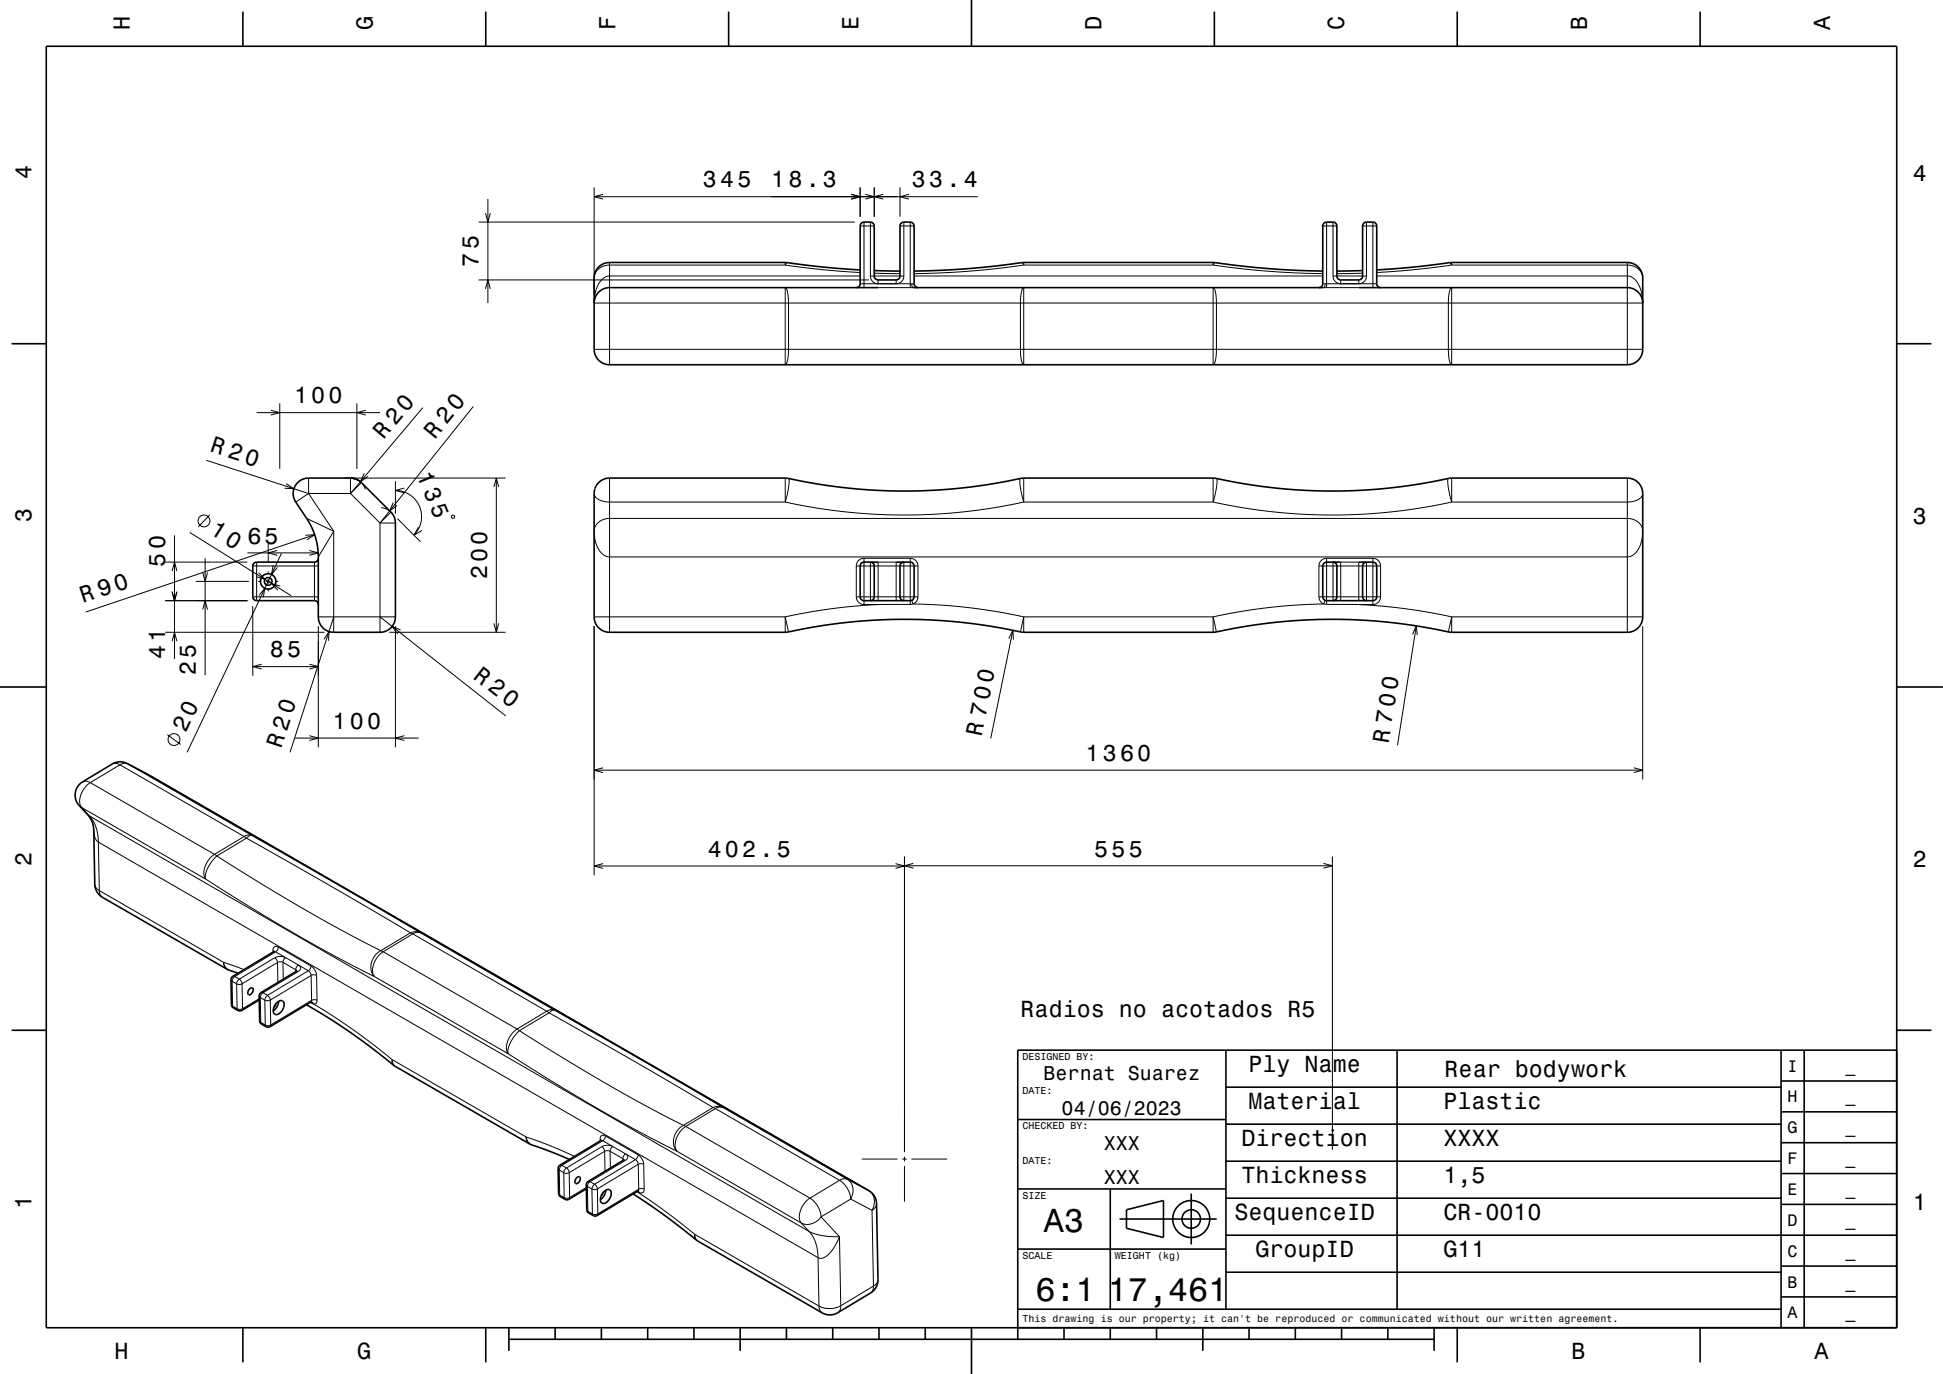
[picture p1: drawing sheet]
<svg xmlns="http://www.w3.org/2000/svg" width="420mm" height="297mm" viewBox="0 0 420 297" stroke-linecap="round" stroke-linejoin="round" font-family="sans-serif">
<g fill="none" stroke="#000" stroke-width=".22">
<path d="M103.5 48h81.3M104.9 46.1l.6 1.9 .5-1.9M105.5 43v22.5M128.4 40.5v23M128.4 42.5h83M130.4 42l-2 .5 2 .5M131.8 56.7v22.1M169.7 57.3l8.4 1 7.8 .6M169.7 57.3h-37.9a3.1 3.1 0 0 0-3.4 2.8M169.7 56.7v.6M170.2 56.8l-.5 .5M184 42l1.9 .5-1.9 .5"/>
<path d="M185.9 40.5v6.3M185.9 59.7h-54.1a3.7 3.7 0 0 0-3 3.2l-.4 2.6h226.7a6.2 6.2 0 0 0-2.5-5.7l-.8-.1h-54.2M185.9 48.8h3.1M186.8 48v14.2M187 42l2 .5-2 .5M188.1 59.7a1.67 1.67 0 0 0 1.7 1.6v-.8M188.1 48v11.7M188.1 59.7h7.3M189 59l5.5 .2M189 40.5v6.3M190.9 42l-1.9 .5 1.9 .5M194.5 40.5v6.3"/>
<path d="M194.5 48.8h3.1M195.4 59.7a1.67 1.67 0 0 1-1.7 1.6v-.8M195.4 48v11.7M196.5 42l-2 .5 2 .5M196.8 48v14.2M197.6 59.7h88.3M220.8 56.8l.5 .5M221.3 57.3l-11.2 1.3-12.5 .6M221.3 56.7v.6M221.3 57.3h40.9M262.2 57.3l11.9 1.3 11.8 .6M262.2 56.7v.6"/>
<path d="M262.7 56.8l-.5 .5M285.9 48.8h3.1M286.8 48v14.2M288.1 59.7a1.67 1.67 0 0 0 1.7 1.6v-.8M288.1 48v11.7M288.1 59.7h7.3M294.5 48.8h3.1M294.5 59l-5.5 .2M295.4 59.7a1.67 1.67 0 0 1-1.7 1.6v-.8M295.4 48v11.7M296.8 48v14.2M313.3 56.8l.5 .5"/>
<path d="M313.8 57.3l-8 1-8.2 .6M313.8 57.3h38a3.1 3.1 0 0 1 3.3 2.8M313.8 56.7v.6M351.8 56.7v22.1M103.5 60.5h84.3M104.9 62.4l.6-1.9 .5 1.9M128.4 75.5h226.7M169.7 62.2a4.1 4.1 0 0 1 .7 3.1v10.4a4.1 4.1 0 0 1-.7 3.1zM185.9 61.3h11.2M189.8 62.2h7M197.1 61.3l.1 .7 .2 .2h-.6M197.1 61.3h.5"/>
<path d="M221.1 62.3l.2-.1v16.6a4.1 4.1 0 0 1-.7-3v-10.5a6.3 6.3 0 0 1 .5-3zM262.2 62.2a4.1 4.1 0 0 1 .7 3.1v10.4a4.1 4.1 0 0 1-.7 3.1zM285.9 61.3h11.7M286.5 61.3l-.1 .6-.3 .3h.7M293.7 62.2h-6.9M313.6 62.3l.2-.1v16.6a4.1 4.1 0 0 1-.7-3v-10.5a6.4 6.4 0 0 1 .5-3zM44.6 99.5l22.1 7.2M55.5 89.2h26.6M58.5 88.7l2 .5-2 .5M60.5 87.2v14.1M77.1 87.2v14.1M79.1 88.7l-2 .5 2 .5"/>
<path d="M91.4 88.1l-15.6 18.6M102.3 87.9l-20.2 25.2M37.7 115.7v26.8M41 115.1l21.9 13.7M45.3 111.3l-2.4 2.6M53.5 119.5h15.3M58 117.5v4M59.9 119l-1.9 .5 1.9 .5M60.8 119.7l-20.4 42.9M61.9 104.6l1.6 1-2-.1M66 115.7l2-.1-1.6 1.1M66.3 112.1l5.8 2.7"/>
<path d="M66.7 106.7h9.1M66.7 106.7l5.4 8.1M66.7 103.3v3.4M66.7 106.7l-2.8 1.8M66.9 119l1.9 .5-1.9 .5M68 115.6l-49.5 16.7M72.1 114.8v21.9M72.1 114.8l-3.3 5.6M74.4 103.3h34.9M75.8 106.7l6.3 6.4M75.8 103.3v3.4M77.5 103.8l.9 .9 .6 1.1"/>
<path d="M78 104.2l.1 .1M78.1 104.3l-2.3 2.4M78.8 102.3l-.9 1.8 1.6-1.1M82.1 113.1v23.6M82.1 113.1h3.4M82.4 109.7l1 .3 .8 .5M84.5 110.7l-2.4 2.4M85 108.6l-.8 1.9 1.6-1.2M85.5 106a5.7 5.7 0 0 1 5.2 3.5 5.7 5.7 0 0 1-1.2 6.2M85.5 104v7.1M85.9 112.1l5 5M87.4 105.5l-1.9 .5 1.9 .5"/>
<path d="M90.5 113.9l-1 1.8 1.7-1M97.7 111.4l.5 .1v.5l-.5-.1zM106.8 105.3l.5-2 .5 2M107.3 103.3v33.4M128.4 106.7a2.81 2.81 0 0 0 3.1 1.8h38.2M129.2 113.1l1.1-.8 1.5-.2h220a3.1 3.1 0 0 1 3.2 4.2 4.3 4.3 0 0 1-3.1 4.1h-220.1a3.8 3.8 0 0 1-3.1-3.6 3.7 3.7 0 0 1 .5-3.7zM131.8 103.3v33.4M169.7 108.5l6.7 1.3 6.2 .8 6.9 .6 5.5 .1 6.3-.1 7-.6 6.2-.8 6.8-1.3M169.7 103.3v5.2M170.4 103.4a10.4 10.4 0 0 1-.7 5.1M220.6 103.4a10.7 10.7 0 0 0 .7 5.1M221.3 103.3v5.2"/>
<path d="M221.3 108.5h40.9M262.2 108.5l6.7 1.3 6.2 .8 6.9 .6 5.5 .1 6.3-.1 7-.6 6.1-.8 6.9-1.3M262.2 103.3v5.2M262.9 103.4a10.4 10.4 0 0 1-.7 5.1M313.1 103.4a10.6 10.6 0 0 0 .7 5.1M313.8 103.3v5.2M351.8 103.3v33.4M355.1 106.7a2.81 2.81 0 0 1-3.1 1.8h-38.2M35.7 136.7h34.4M35.7 129.8h17.8M35.7 121.5h17.8M37.2 123.4l.5-1.9 .5 1.9"/>
<path d="M37.2 127.9l.5 1.9 .5-1.9M37.2 138.6l.5-1.9 .5 1.9M42.3 125.7h11.5M43.8 123.7l.5 2 .6-2M43.8 131.8l.5-2 .6 2M44.3 120.7v25.2M54.6 131v15.1M54.6 129h14.2M54.6 122.3h14.2M55.5 121.5v8.3M55.8 125.7h.7M55.9 123.8l1.4 1.4-1.9-.5"/>
<path d="M56 128.7l1.3-1.5-.4 1.9M57.5 125.7h1M58 123.5v.7M58 125.2v1M58 127.2v.6M59 122.2l-.3 2 1.3-1.6M59.5 125.7h.6M60.6 126.7l-1.9-.6 1.3 1.5M68 121.5h.1M68 121.5v8.3M68.8 133.3h16.7v.3M68.8 135.3v26.2"/>
<path d="M70 138.2l1.1-1.7-.1 2M72.1 133.3l-9.4 29.3M82.1 133.3l27.2 21.4M84.1 136.7h25.2M85.5 135.3v26.2M86.6 136.2l-1.8-.8 1.2 1.6M106.8 134.7l.5 2 .5-2M128.4 135.3v53.9M128.4 133.3h41.3M169.7 133.3l.7 3.3M169.7 133.3v3.4M185.1 129a1.67 1.67 0 0 0 1.7 1.7"/>
<path d="M185.1 129h13.3M185.1 122.3h13.3M185.1 122.3v6.7M186.8 120.7a1.67 1.67 0 0 0-1.7 1.6M186.8 130.7h3M186.8 120.7h10M186.8 120.7v10M188.1 121.5v8.3M189.8 129.8h.1M189.8 129.8v-8.3h3.9v8.3M189.8 130.7l-5 .3-5.2 .6-9.9 1.7M195.4 121.5v8.3"/>
<path d="M196.8 120.7a1.67 1.67 0 0 1 1.6 1.6M196.8 130.6l-7 .1M196.8 120.7v9.9M197.1 129.8l.3 .8M197.4 130.6l6.1 .2 6.2 .6 6 .8 5.6 1.1M197.4 130.6h-.6M198.4 129a1.67 1.67 0 0 1-1 1.6M198.4 122.3v6.7M218.1 138l.8-1.8 .2 2M218.9 136.2l-4.7 23.4M221.3 133.3h40.9M221.3 133.3v3.4"/>
<path d="M221.3 133.3l-.7 3.3M262.2 133.3l.7 3.3M262.2 133.3v3.4M285.1 129a1.66 1.66 0 0 0 1 1.6M285.1 129h13.3M285.1 122.3h13.3M285.1 122.3v6.7M286.1 130.6h.7M286.1 130.6l-6 .2-6.2 .6-5.7 .8-6 1.1M286.5 129.8l-.4 .8M286.8 120.7a1.67 1.67 0 0 0-1.7 1.6M286.8 130.6l6.9 .1"/>
<path d="M286.8 120.7v9.9M286.8 120.7h10M288.1 121.5v8.3M289.8 129.8v-8.3h3.9v8.3M293.7 130.7l5.3 .3 4.9 .6 9.9 1.7M293.7 130.7h3.1M295.4 121.5v8.3M296.8 120.7a1.67 1.67 0 0 1 1.6 1.6M296.8 120.7v10M298.4 129a1.67 1.67 0 0 1-1.6 1.7M298.4 122.3v6.7M305.3 137.1l.8-1.8 .3 2"/>
<path d="M306.1 135.3l-4 25.8M313.8 133.3h41.3M313.8 133.3l-.7 3.3M313.8 133.3v3.4M355.1 135.3v33.2M36.2 158.8l2.8 2.1M54.6 144.1h14.2M56.6 143.6l-2 .5 2 .5M63.8 159.5h26.7M66.9 159l1.9 .5-1.9 .6M66.9 143.6l1.9 .5-1.9 .5M87.4 159l-1.9 .5 1.9 .6"/>
<path d="M17.1 174.1l.5 .4M17.6 174.5l26.9 15.5M17.6 174.5l1.8 1.9M17.8 169l.9-.1 .8 .3M18.9 176.1l.5 .3M19.4 176.4l.7 1 .6 1.3 .4 1.6 .2 1.7M19.4 176.4l155.5 89.8M19.5 169.2a4.6 4.6 0 0 0-2 5.1l.1 .2M19.5 169.2l26.9 15.5M20.3 179.4a3 3 0 0 0 1 2.6M24.2 165.2l.9-.2 .8 .3M25.9 165.3l-6.4 3.9"/>
<path d="M25.9 165.3l26.9 15.5M27.5 165.1h.1M27.6 165.1l-.7-.1-1 .3M27.6 165.1l4.6 2.4M27.6 165.1l26.8 15.5M32.1 167.5h.1M32.2 167.5l155.6 89.8M32.2 167.5v.1M128.4 166.5h226.7M130.4 166l-2 .5 2 .5M353.2 166l1.9 .5-1.9 .5M20.5 191.1l.2 .8 .8 .6"/>
<path d="M21.3 182l155.5 89.9M21.3 182l.2 10.5M21.5 192.5l.1 .9 .6 .6M21.5 192.5l26.8 15.5M44.5 190l10.1 6.4 9.5 5.7 8.3 4.6 8.5 4.4M46.4 184.7a4.6 4.6 0 0 0-2.1 5.1l.2 .2M46.4 184.7l.5 .3M46.9 185l9.6 6 9.6 5.8 9 5 7.2 3.7M46.9 185a6.7 6.7 0 0 0-2.5 4.9l.1 .1M52.8 180.8l.5 .4M52.8 180.8l-6.4 3.9M53.3 181.2l20 11.3 15.4 9.1"/>
<path d="M53.3 181.2l-6.4 3.8M54.4 180.6l36.5 21.1M54.4 180.6l-.7-.1-.9 .3M54.4 180.6h-.4l-.7 .6M128.4 187.2h67.1M130.4 186.7l-2 .5 2 .5M193.6 186.7l1.9 .5-1.9 .5M195.5 185.1v63.9M195.5 187.1h92.5M197.4 186.6l-1.9 .5 1.9 .6M286.1 186.6l1.9 .5-1.9 .6M288 185.1v63.4"/>
<path d="M48.3 208l4.4 1.6M48.3 208l.5 1.1 .8 .6M48.3 208l.2 .9 .5 .6M49.9 211.8l.3 .3M50 217.1l.3 .4M50.2 212.1l.9 .6M50.2 212.1l.1 5.4M50.3 217.5l.1 .4M50.3 217.5l1 .6M50.3 211l.4 .1M50.7 211.1l-.4 .5-.1 .5M50.7 211.1l1 .5"/>
<path d="M51.1 212.7l.2 5.4M51.3 218.1l.1 .3M51.7 211.6l-.4 .6-.2 .5M51.7 211.6l.4 .4 .2 .7M52.3 212.7l-.5 .1-.7-.1M52.3 212.7l.1 5.3M52.4 218l-.1 .4M52.4 218l-.5 .2-.6-.1M56 215.3l.3 .3M56 215.9l-3.6 2.1M56.3 215.6l.9 .6M56.3 215.6l.1 5.4"/>
<path d="M56.4 214.6h.4M56.8 214.6l-.4 .5-.1 .5M56.8 214.6l1 .6M57.2 216.2l.1 5.4M57.8 215.2l.4 .3 .2 .7M57.8 215.2l-.4 .5-.2 .5M58.4 216.2l-.5 .1-.7-.1M58.4 216.2l.1 5.4M59 205.4l.2 .3M59 205.4v.4M59.2 205.7l.4 .1M59.4 207h.1a2.56 2.56 0 0 1 2.2 0l-.4 .5-.1 .5"/>
<path d="M59.4 207l.4 .4 .2 .6M59.4 207l-7.7 4.6M59.6 205.8l7.1 4M59.6 205.8l-8.9 5.3M60 208l-7.7 4.7M60 208l.1 4.4M60.2 204.7a.7 .7 0 0 0-.9-.1 .7 .7 0 0 0-.3 .8M60.2 204.7l-.2 .5-.4 .6M60.2 204.7l7 4.1M61.2 208l-.7-.1-.5 .1M61.2 208l2.7 1.6M61.2 208v3.7"/>
<path d="M63.9 209.6l.1-.5a.49 .49 0 0 1 .6-.4 .49 .49 0 0 1 .4 .6l-.5 .7M63.9 209.6l.3 .3M63.9 209.6v.4M64.1 209.9l.4 .1M64.5 210l-7.7 4.6M66.7 209.8l.3 .4 .3 .6M66.7 209.8l-8.9 5.4M67.1 216.7l.3 .2M67.2 208.8l.1 .1a2.68 2.68 0 0 1 1.1 1.9M67.2 208.8l-.1 .5-.4 .5M67.3 210.8l.1 5.4M67.3 210.8l-8.9 5.4"/>
<path d="M67.3 216.6l.1 .3M67.3 216.6l.5 .4M67.4 216.2l-.2 .4M67.4 216.2l-8.9 5.4M67.4 216.9l.4 .1M67.8 217l8.4 5.5 8.6 6.6M68.4 210.8l-.6-.1-.5 .1M68.4 210.8l.1 5.4M68.5 216.2a.67 .67 0 0 1-.7 .8M68.5 216.2l-.6-.1-.5 .1M80.9 211.1l29 16.7M82.3 205.5a3.8 3.8 0 0 0-1.4 5.6"/>
<path d="M82.3 205.5l.5 .2M82.8 205.7a4.6 4.6 0 0 0-2 5.2l.1 .2M82.8 205.7l29 16.7M88.7 201.6l1.2-.2 1 .3M88.7 201.6l.5 .3M88.7 201.6l-6.4 3.9M89.2 201.9l29 16.7M89.2 201.9l-6.4 3.8M90.9 201.7l-.7-.2-1 .4M90.9 201.7l29 16.7M118.2 218.6l.5 .3M118.2 218.6l-6.4 3.8"/>
<path d="M118.7 218.9l20.4 11.7 15 8.8M118.7 218.9l-6.4 3.9M119.9 218.4l36.4 21M119.9 218.4l-.8-.2-.9 .4M119.9 218.4h-.5l-.7 .5M56.1 220.7l.3 .3M56.4 221l.1 .4M56.4 221l.9 .6M57.3 221.6l.2 .3M58.5 221.6l-.1 .3M58.5 221.6l-.5 .1-.7-.1M84.8 229.1l.2 .8 .5 .6"/>
<path d="M84.8 229.1v.7l.2 .4M84.8 229.1l28.9 16.7M109.9 227.8l10.8 6.8 9.2 5.4 8.4 4.7 8 4.2M111.8 222.4a4.6 4.6 0 0 0-2.1 5.2l.2 .2M111.8 222.4l.5 .4M112.3 222.8l9.7 6.1 9.7 5.7 8.8 4.9 7.2 3.8M112.3 222.8a6.7 6.7 0 0 0-2.5 4.9l.1 .1M154.1 239.4l.5 .2M154.1 239.4l1.3-.2 .9 .2M154.1 239.4l-6.4 3.9M154.6 239.6l26.9 15.5M154.6 239.6l-6.4 3.9"/>
<path d="M156.3 239.4l-.7-.1-1 .3M156.3 239.4l26.9 15.5M113.7 245.8l4.9 1.7 5.6 2.5M113.7 245.8l.5 1.1 .8 .6M113.7 245.8l.2 .8 .5 .6M120.6 252.6l.3 .3M120.7 258l.3 .3M120.9 252.9l.1 5.4M120.9 252.9l1 .6M121 258.3l.2 .4M121 258.3l1 .6M121 251.9h.5"/>
<path d="M121.5 251.9l-.5 .5-.1 .5M121.5 251.9l.9 .6M121.9 253.5l.1 5.4M122 258.9l.1 .3M122.4 252.5l.4 .3 .2 .7M122.4 252.5l-.4 .5-.1 .5M123 253.5l-.5 .1-.6-.1M123 253.5l.1 5.4M123.1 258.9l-.1 .3M123.1 258.9l-.5 .1-.6-.1M126.7 256.1l.3 .3M126.7 256.7l-3.6 2.2"/>
<path d="M127 256.4l1 .6M127 256.4l.1 5.4M127.1 255.4h.5M127.6 255.4l-.5 .5-.1 .5M127.6 255.4l.9 .6M128 257l.1 5.4M128.5 256l.4 .3 .2 .7M128.5 256l-.4 .5-.1 .5M129.1 257l-.5 .1-.6-.1M129.1 257l.1 5.4M129.7 246.2l.3 .3M129.7 246.2v.4"/>
<path d="M129.9 246.5l.4 .1M130.1 247.9l.4 .3 .2 .7M130.1 247.9l.1-.1a2.59 2.59 0 0 1 2.3 0l-.5 .6-.1 .4M130.1 247.9l-7.7 4.6M130.3 246.6l-8.8 5.3M130.3 246.6l7.1 4.1M130.7 248.9l-7.7 4.6M130.7 248.9l.1 4.3M130.9 245.6a.7 .7 0 0 0-.8-.1 .7 .7 0 0 0-.4 .7M130.9 245.6l-.1 .4-.5 .6M130.9 245.6l7 4M131.9 248.8l-.7-.1-.5 .2"/>
<path d="M131.9 248.8v3.7M131.9 248.8l2.7 1.6M134.6 250.4l.2-.5a.49 .49 0 0 1 .5-.4 .49 .49 0 0 1 .4 .6l-.5 .7M134.6 250.4l.3 .3M134.6 250.4v.5M134.8 250.8h.4M135.2 250.8l-7.6 4.6M137.4 250.7l.3 .3 .3 .7M137.4 250.7l-8.9 5.3M137.7 257.6l6.4 4.4 6.1 4.8M137.8 257.5l.3 .2M137.9 249.6l.1 .1a2.68 2.68 0 0 1 1.1 2"/>
<path d="M137.9 249.6l-.1 .5-.4 .6M138 251.7l.1 5.4M138 251.7l-8.9 5.3M138 257.4l.1 .3M138.1 257.1l-.2 .3M138.1 257.1l-8.9 5.3M139.1 251.7l-.6-.2-.5 .2M139.1 251.7l.1 5.3M139.2 257a.7 .7 0 0 1-.3 .8 .7 .7 0 0 1-.8-.1M139.2 257l-.6-.1-.5 .2M146.3 248.9l26.9 15.5M147.7 243.3a3.8 3.8 0 0 0-1.4 5.6"/>
<path d="M147.7 243.3l.5 .2M148.2 243.5a4.6 4.6 0 0 0-2 5.1l.1 .3M148.2 243.5l26.9 15.5M175.1 259a5.3 5.3 0 0 1 2.4 4M175.1 259a4.6 4.6 0 0 0-2.1 5.1l.2 .3M181.5 255.1a5.3 5.3 0 0 1 2.4 4.1M181.5 255.1l-6.4 3.9M183.2 254.9a3.1 3.1 0 0 1 .7 4.3M183.2 254.9l-.8-.1-.9 .3M183.2 254.9l4.6 2.4M183.9 259.2l-6.4 3.8M183.9 259.2l4.6 2.4"/>
<path d="M186.3 250.5h7.7M187.8 257.3a3.1 3.1 0 0 1 .7 4.3M187.8 257.3v.1M195 250.5h1M195.5 250v1M195.5 252v7.8M197 250.5h7.7M126.8 261.5l.3 .3M127.1 261.8l.2 .4M127.1 261.8l1 .6M128.1 262.4l.1 .4M129.2 262.4l-.1 .4"/>
<path d="M129.2 262.4l-.5 .1-.6-.1M150.2 266.8v.8l.2 .4M150.2 266.8l.2 .9 .5 .6M150.2 266.8l26.8 15.5M173.2 264.4l1.7 1.8M174.9 266.2l.9 1.2 .5 1.3 .4 1.4 .1 1.8M174.9 266.2a13.6 13.6 0 0 0 6.6 1.1M176.8 271.9l.2 10.4M177.5 263a3.5 3.5 0 0 1-4.3 1.4M177.5 263l4 4.3M181.5 267.3l-.8 1.7a4.7 4.7 0 0 1-3.4 3l-.5-.1M181.5 267.3l.2 15"/>
<path d="M188.5 261.6l.3 16.4M188.8 278l-.2 .9-.4 .6M188.8 278l-7.1 4.3M189.5 260.2l-.3 .8-.7 .6M189.8 276.6l-.3 .8-.7 .6M177 282.3l.2 .9 .5 .6M181.7 282.3a5.1 5.1 0 0 1-4.7 0M181.7 282.3l-.1 .9-.5 .5"/>
<circle cx="44.1" cy="112.6" r="1.28"/>
<circle cx="37.6" cy="159.9" r="1.28"/>
</g>
<g fill="none" stroke="#000" stroke-width=".35">
<path d="M10 10h400v277h-400zM52.5 2.5v7.5M105 2.5v7.5M157.5 2.5v7.5M210 0v10M262.5 2.5v7.5M315 2.5v7.5M367.5 2.5v7.5M185.9 58.3l-7.3-.5-8.9-1.1h-37.9a3.3 3.3 0 0 0-3.4 3.4v15.4a3.3 3.3 0 0 0 3.4 3.3h220a3.3 3.3 0 0 0 3.3-3.3v-15.4a3.3 3.3 0 0 0-3.3-3.4h-38l-9.2 1.1-7 .5M189 58.5l5.5 .1M197.6 58.6l12.2-.6 11.5-1.3h40.9l12.1 1.4 11.6 .5M294.5 59.7l-.1 .5-.7 .3h-4l-.6-.4-.1-.4-.1-11.1-.2-.4-.5-.2h-1.7l-.4 .3-.2 .5v12.6l-.2 .5-.6 .3"/>
<path d="M294.5 59.7v-10.9l.2-.5 .4-.3h1.7l.7 .4 .1 .4v12.5l.3 .7 .5 .2M294.5 58.5l-5.5 .1M2.5 74.3h7.5M185.1 62.2l.5-.2 .3-.6v-12.6l.2-.5 .4-.3h1.7l.5 .2 .2 .4 .1 11.1 .1 .4 .6 .4h4l.7-.3 .1-.5v-10.9l.2-.5 .7-.3 1.7 .1 .5 .5v12.7l.3 .7 .5 .2M189.8 62.2h-58a3.3 3.3 0 0 0-3.4 3.3M197.4 62.2h88.7M293.7 62.2h58.1a3.3 3.3 0 0 1 3.3 3.3M410 74.3h7.5M64.3 104.4l1-.7 1.2-.4h9.3l1.1 .2 1.2 .8 6.8 6.9 .4 .9 .2 1v20.2a3.3 3.3 0 0 1-3.4 3.4h-10a3.3 3.3 0 0 1-3.3-3.4v-13.2l-.3-2.7-.6-2.2-.7-1.6-3.3-5.1a3.3 3.3 0 0 1 .4-4.1zM75.8 103.3l.6 .1M76.5 103.4l.4 .1M77.3 103.7l.2 .1"/>
<path d="M129.3 104.4l1-.7 1.5-.4h37.9l7.1 1.3 6.7 .9 6.5 .5 6.5 .1 6-.2 5.7-.5 6.2-.8 6.6-1.3h41.2l6.9 1.3 6.9 .9 6 .5 6.5 .1 5.7-.1 6.3-.5 6.4-.9 6.6-1.3h38.3a3.3 3.3 0 0 1 3.3 3.4v26.9a3.3 3.3 0 0 1-3.3 3.1h-38.2l-6.2-1.2-6.4-.9-6.2-.5-6.3-.2-6.7 .1-6.3 .5-5.9 .8-7.4 1.4h-41.1l-6.7-1.3-5.9-.8-6.2-.5-6.3-.2-6.7 .1-6.3 .5-5.9 .8-7.1 1.4h-38.5a3.3 3.3 0 0 1-3.1-3.4v-26.6l.2-1.2zM57.3 125.2l-.1 .1M68.8 120.7l-.2 .5-.6 .3h-12.5l-.5 .2-.4 .6v6.7l.4 .7 .5 .1h12.5l.5 .2 .3 .7M188.1 121.5l.6 .2 .3 .6v6.8l-.2 .4-.7 .3M189.8 121.5h-3l-.5 .2-.3 .3-.1 7 .2 .5 .4 .3h10.3l.6-.3 .2-.5v-6.9l-.3-.4-.5-.2h-3.1M195.4 121.5l-.7 .3-.2 .5v6.7l.4 .7 .5 .1M288.1 121.5l.6 .2 .3 .6v6.8l-.4 .6-.5 .1M289.8 121.5h-3l-.5 .2-.3 .3-.1 7 .2 .5 .4 .3h10.3l.6-.3 .2-.5v-6.9l-.3-.4-.5-.2h-3.1M295.4 121.5l-.7 .3-.2 .5v6.7l.4 .7 .5 .1M0 148.5h10M410 148.5h10M49.6 209.7h.1"/>
<path d="M49.6 209.7l-27.4-15.7-.8-.6-.7-1-.2-1-.2-12-.2-1.1-.8-1.7-2.2-2.5a3.3 3.3 0 0 1 .7-5.1l6.8-4 1.5-.3 1.4 .4 4.7 2.5 155.8 89.9 1 1 .5 1.4 .3 16.7-.2 1.2-.5 .9-.7 .7-7.3 4.4-1.5 .4-1.4-.2-27.4-15.7-7.6-5.9-6.4-4.3M49.6 209.7l1.8 .7M53.9 213.8a.48 .48 0 0 1 .7-.2 .48 .48 0 0 1 0 .8 .61 .61 0 0 1-.3 .6 .61 .61 0 0 1-.7-.2l.1-.6zM59.3 205.6l-9 5.4-.3 .4v5.7l.4 .7 1.3 .7h.4l3.9-2.4M59.6 217l-.4 .7M59.8 216.8a.86 .86 0 0 1 .8-.5 .86 .86 0 0 1 .8 .5 2.2 2.2 0 0 1-1.9 2.5 1.38 1.38 0 0 1 0-2.1zM60.2 216.4l-.3 1.3-.8 .8M64.2 209.9l-8 4.8-.2 .6 .2 5.6 .2 .4 1.1 .6 .7 .1 9.1-5.4M66.2 217.2l5.3 3.1 4.2 2.9 4.2 3 5.5 4.3 29.6 17M2.5 222.7h7.5M265 235h120M265 227v56"/>
<path d="M302 227v56M385 233.7h25M385 227v60M390 227v60M410 222.7h7.5M410 227h-190v62.5M115 247.5l4.2 1.5 3.9 1.6M115 247.5h.1M124.6 254.6a.48 .48 0 0 1 .8-.2 .48 .48 0 0 1 0 .8 .61 .61 0 0 1-.4 .6 .61 .61 0 0 1-.7-.2l.1-.6zM130 246.4l-9 5.5-.3 .3v5.8l.4 .6 1.3 .7h.5l3.8-2.3M130.3 257.8l-.4 .7M130.5 257.7a.9 .9 0 0 1 1.6-.2 2.18 2.18 0 0 1-1.8 2.6 1.49 1.49 0 0 1 0-2.3z"/>
<path d="M131 257.3l-.4 1.2-.8 .8M134.9 250.7l-8 4.8-.2 .6 .2 5.6 .3 .4 1 .7h.7l9.1-5.4M220 257h45M220 242h45M240 257v26M257.5 258v11M265 259h120M265 251h120M265 243h120M385 253.7h25M385 247h25M385 240.3h25"/>
<path d="M220 270h45M242 263.5h21M243.5 261.5l8-2v8l-8-2zM265 275h120M265 267h145M385 273.7h25M385 260.3h25M52.5 287v7.5M105 287v7.5M110 289.5h200M110 287v5M120 287v2.5"/>
<path d="M130 287v2.5M140 287v2.5M150 287v2.5M160 287v5M170 287v2.5M180 287v2.5M190 287v2.5M200 287v2.5M210 287v10M220 283h165M230 287v2.5M240 287v2.5"/>
<path d="M250 287v2.5M260 287v5M270 287v2.5M280 287v2.5M290 287v2.5M300 287v2.5M310 287v5M315 287v7.5M367.5 287v7.5M385 280.3h25"/>
<circle cx="58" cy="125.7" r=".83"/>
<circle cx="58" cy="125.7" r="1.67"/>
<circle cx="257.5" cy="263.5" r="2"/>
<circle cx="257.5" cy="263.5" r="4"/>
</g>
<g font-size="7.2">
<text x="225.7" y="266.3">A3</text>
<text x="223.8" y="281.3">6:1</text>
<text x="239.5" y="281.3">17,461</text>
</g>
<g font-size="5.1">
<text x="94" y="95.1" transform="rotate(-51 94 95.1)">R 20</text>
<text x="45.1" y="115.3" transform="rotate(32 45.1 115.3)">10</text>
<text x="17.9" y="130.4" transform="rotate(-19 17.9 130.4)">R 90</text>
<text x="102.1" y="146.5" transform="rotate(38 102.1 146.5)">R 20</text>
<text x="300.1" y="160.8" transform="rotate(-81 300.1 160.8)">R 700</text>
</g>
<g font-size="5">
<text x="28.1" y="6.5" transform="rotate(-90 28.1 6.5)">H</text>
<text x="80.6" y="6.5" transform="rotate(-90 80.6 6.5)">G</text>
<text x="133.1" y="6.5" transform="rotate(-90 133.1 6.5)">F</text>
<text x="185.6" y="6.5" transform="rotate(-90 185.6 6.5)">E</text>
<text x="238.1" y="6.5" transform="rotate(-90 238.1 6.5)">D</text>
<text x="290.6" y="6.5" transform="rotate(-90 290.6 6.5)">C</text>
<text x="343.1" y="6.5" transform="rotate(-90 343.1 6.5)">B</text>
<text x="395.6" y="6.5" transform="rotate(-90 395.6 6.5)">A</text>
<text x="6.8" y="38.7" transform="rotate(-90 6.8 38.7)">4</text>
<text x="151.9" y="40.5">345</text>
<text x="166.7" y="40.5">18.3</text>
<text x="197.1" y="40.5">33.4</text>
<text x="413.5" y="39">4</text>
<text x="103.5" y="57.6" transform="rotate(-90 103.5 57.6)">75</text>
<text x="63.6" y="87.2">100</text>
<text x="82.9" y="95.1" transform="rotate(-50 82.9 95.1)">R 20</text>
<text x="45.2" y="97.6" transform="rotate(18 45.2 97.6)">R 20</text>
<text x="90" y="102.7" transform="rotate(68 90 102.7)">135</text>
<text x="6.8" y="112.9" transform="rotate(-90 6.8 112.9)">3</text>
<text x="413.5" y="113.2">3</text>
<text x="53.5" y="117.5">65</text>
<text x="35.7" y="122.5" transform="rotate(-90 35.7 122.5)">50</text>
<text x="105.3" y="125.3" transform="rotate(-90 105.3 125.3)">200</text>
<text x="35.7" y="142.5" transform="rotate(-90 35.7 142.5)">41</text>
<text x="58.3" y="142.1">85</text>
<text x="42.3" y="145.9" transform="rotate(-90 42.3 145.9)">25</text>
<text x="40.2" y="158.5" transform="rotate(-64 40.2 158.5)">20</text>
<text x="60.8" y="162" transform="rotate(-72 60.8 162)">R 20</text>
<text x="71.9" y="157.5">100</text>
<text x="212.2" y="159.2" transform="rotate(-78 212.2 159.2)">R 700</text>
<text x="234.6" y="164.5">1360</text>
<text x="153" y="185.2">402.5</text>
<text x="236.5" y="185.1">555</text>
<text x="6.8" y="187.1" transform="rotate(-90 6.8 187.1)">2</text>
<text x="413.5" y="187.4">2</text>
<text x="220.6" y="219.9">Radios no acotados R5</text>
<text x="269.9" y="231.8">Ply Name</text>
<text x="312.3" y="232.9">Rear bodywork</text>
<text x="269.9" y="239.8">Material</text>
<text x="312" y="239.8">Plastic</text>
<text x="268.3" y="247.8">Direction</text>
<text x="312" y="247.8">XXXX</text>
<text x="268.3" y="255.8">Thickness</text>
<text x="312" y="255.8">1,5</text>
<text x="6.8" y="261.3" transform="rotate(-90 6.8 261.3)">1</text>
<text x="266.8" y="263.8">SequenceID</text>
<text x="312" y="263.8">CR-0010</text>
<text x="413.5" y="261.6">1</text>
<text x="271.4" y="271.8">GroupID</text>
<text x="312" y="271.8">G11</text>
<text x="24.7" y="293.8">H</text>
<text x="77.2" y="293.8">G</text>
<text x="339.7" y="293.8">B</text>
<text x="392.2" y="293.8">A</text>
</g>
<g font-size="4.3">
<text x="225.6" y="233.5">Bernat Suarez</text>
<text x="229.5" y="241">04/06/2023</text>
<text x="238.6" y="248.5">XXX</text>
<text x="238.6" y="256">XXX</text>
</g>
<g font-size="3.6">
<text x="386.4" y="231.6">I</text>
<text x="398.9" y="231.6">_</text>
<text x="386.4" y="238.3">H</text>
<text x="398.9" y="238.3">_</text>
<text x="386.4" y="245">G</text>
<text x="398.9" y="245">_</text>
<text x="386.4" y="251.6">F</text>
<text x="398.9" y="251.6">_</text>
<text x="386.4" y="258.3">E</text>
<text x="398.9" y="258.3">_</text>
<text x="386.4" y="265">D</text>
<text x="398.9" y="265">_</text>
<text x="386.4" y="271.6">C</text>
<text x="398.9" y="271.6">_</text>
<text x="386.4" y="278.3">B</text>
<text x="398.9" y="278.3">_</text>
<text x="386.4" y="285">A</text>
<text x="398.9" y="285">_</text>
</g>
<g font-size="2.2">
<text x="221" y="229.1">DESIGNED BY:</text>
<text x="221" y="236.6">DATE:</text>
<text x="221" y="244.1">CHECKED BY:</text>
<text x="221" y="251.6">DATE:</text>
<text x="221" y="259.1">SIZE</text>
<text x="221" y="272.1">SCALE</text>
<text x="241" y="272.1">WEIGHT (kg)</text>
<text x="221" y="285.8">This drawing is our property; it can't be reproduced or communicated without our written agreement.</text>
</g>
</svg>
